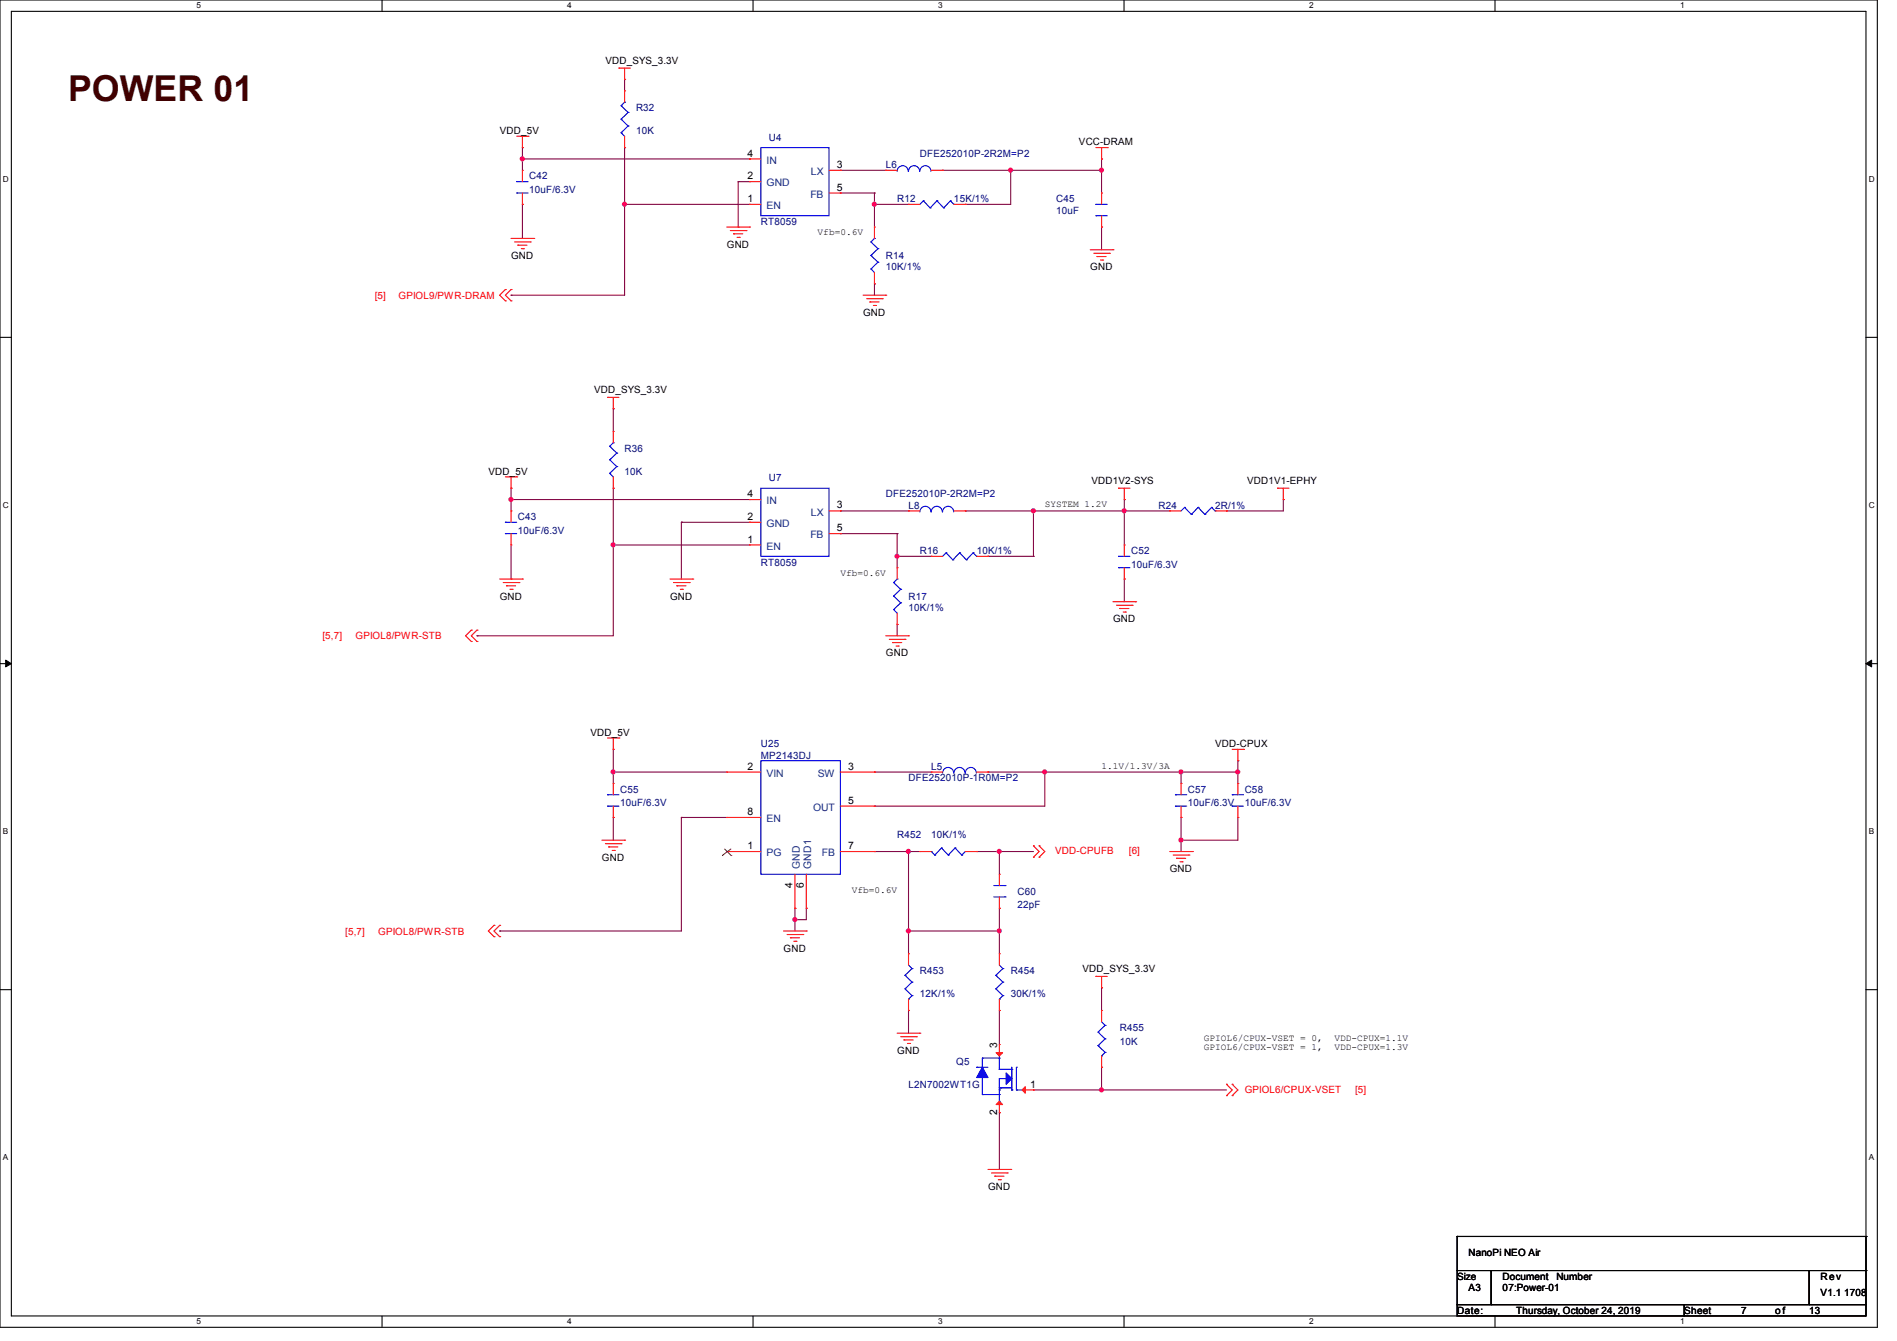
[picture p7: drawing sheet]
<svg xmlns="http://www.w3.org/2000/svg" width="297mm" height="210mm" viewBox="0 0 297 210" stroke-linecap="round" stroke-linejoin="round" font-family="sans-serif">
<path d="M0 0h293.9v207.9h-293.9zM1.8 1.8h290.3v204.3h-290.3z" fill="none" stroke="#000" stroke-width=".17"/>
<g fill="#fff">
<path d="M30.8 .2h.7v1.4h-.7z"/>
<path d="M30.8 206.2h.7v1.4h-.7z"/>
</g>
<path d="M59.8 0v1.8M59.8 206.1v1.8" fill="none" stroke="#000" stroke-width=".17"/>
<g fill="#fff">
<path d="M88.8 .2h.7v1.4h-.7z"/>
<path d="M88.8 206.2h.7v1.4h-.7z"/>
</g>
<path d="M117.9 0v1.8M117.9 206.1v1.8" fill="none" stroke="#000" stroke-width=".17"/>
<g fill="#fff">
<path d="M146.9 .2h.7v1.4h-.7z"/>
<path d="M146.9 206.2h.7v1.4h-.7z"/>
</g>
<path d="M176 0v1.8M176 206.1v1.8" fill="none" stroke="#000" stroke-width=".17"/>
<g fill="#fff">
<path d="M205 .2h.7v1.4h-.7z"/>
<path d="M205 206.2h.7v1.4h-.7z"/>
</g>
<path d="M234.1 0v1.8M234.1 206.1v1.8" fill="none" stroke="#000" stroke-width=".17"/>
<g fill="#fff">
<path d="M263.1 .2h.6v1.4h-.6z"/>
<path d="M263.1 206.2h.6v1.4h-.6z"/>
<path d="M.5 27.3h.9v1.4h-.9z"/>
<path d="M292.6 27.3h.9v1.4h-.9z"/>
<path d="M.5 78.4h.9v1.4h-.9z"/>
<path d="M292.6 78.4h.9v1.4h-.9z"/>
</g>
<path d="M0 52.8h1.8M292.1 52.8h1.8" fill="none" stroke="#000" stroke-width=".17"/>
<g fill="#fff">
<path d="M.5 129.5h.8v1.4h-.8z"/>
<path d="M292.6 129.5h.8v1.4h-.8z"/>
</g>
<path d="M0 103.9h1.8M292.1 103.9h1.8" fill="none" stroke="#000" stroke-width=".17"/>
<path d="M.9 103.4l.9 .5-.9 .5zM292.1 103.9l.9-.5v1z" fill="#000" stroke="#000" stroke-width=".16"/>
<g fill="#fff">
<path d="M.5 180.5h.8v1.4h-.8z"/>
<path d="M292.6 180.5h.8v1.4h-.8z"/>
</g>
<g fill="none" stroke="#000" stroke-width=".17">
<path d="M0 155h1.8M292.1 155h1.8M228.1 199h5.4v5.3h-5.4zM228.1 193.6h.1M228.1 193.6v5.4M228.1 193.6h64M233.5 199h49.8v5.3h-49.8zM283.3 199h8.8v5.3h-8.8zM292.1 193.6h.1M292.1 199h.1M292.1 193.6v5.4M228.1 204.3h35.6v1.8h-35.6z"/>
<path d="M263.7 204.3h28.4v1.8h-28.4z"/>
</g>
<g fill="none" stroke="#800040" stroke-width=".17">
<path d="M97.8 12.4h.1M97.8 12.4v1.8M81.8 32h.1M81.8 24.9h.1M81.8 23.1h.1M81.8 23.1v3.6M81.8 32v5.3M81.8 24.9h35.5M97.8 32h.1M97.8 23.1h.1M97.8 32h19.5M97.8 23.1v23.1h-17.8"/>
<path d="M115.6 28.4h.1M115.6 35.6h.1M115.6 28.4h1.7M115.6 28.4v7.2M117.3 24.9h.1M131.6 30.2h.1M131.6 26.7h.1M131.6 26.7h7.1M131.6 30.2h5.3M136.9 32h.1M136.9 30.2h.1M136.9 32h5.3"/>
<path d="M136.9 30.2v5.4M147.6 26.7h.1M147.6 26.7h24.9M151.1 32h.1M158.2 26.7h.1M158.2 26.7v5.3h-7.1M172.5 35.6h.1M172.5 26.7h.1M172.5 24.9h.1M172.5 24.9v5.3M172.5 35.6v3.5M80 46.2h.1"/>
<path d="M136.9 44.4h.1M136.9 44.4v1.8M80 76.5h.1M80 78.2h.1M80 76.5v3.5M80 78.2h37.3M96 64h.1M96 76.5h.1M96 76.5v23.1h-21.3M96 64v3.6M176 78.2h.1M176 78.2v7.1"/>
<path d="M200.9 78.2h.1M200.9 78.2v1.8h-8.9M74.7 99.6h.1M80 90.7h.1M80 85.3v5.4M96 85.3h.1M96 85.3h21.3M106.7 81.8h.1M106.7 81.8v8.9M106.7 81.8h10.6M131.6 83.6h.1M131.6 80h.1"/>
<path d="M131.6 80h10.6M131.6 83.6h8.9M140.5 87.1h.1M140.5 97.8h.1M140.5 83.6h.1M140.5 87.1h5.3M140.5 83.6v5.3M140.5 97.8v1.8M151.1 80h.1M151.1 80h32M154.7 87.1h.1M154.7 87.1h7.1"/>
<path d="M161.8 87.1h.1M161.8 80h.1M161.8 80v7.1M176 90.7h.1M176 80h.1M176 90.7v3.5M192 80h.1M96 117.3h.1M96 117.3v5.4M193.8 119.1h.1M193.8 119.1v3.6M96 120.9h.1"/>
<path d="M96 128h.1M96 128v3.6M96 120.9h17.8M106.7 128h.1M106.7 128h7.1M106.7 128v17.8h-28.5M136.9 120.9h.1M136.9 126.2h.1M136.9 133.3h.1M136.9 120.9h8.9M136.9 133.3h7.1M142.2 133.3h.1"/>
<path d="M142.2 133.3v16.1M152.9 133.3h.1M152.9 133.3h8.9M154.7 120.9h.1M154.7 120.9h39.1M156.5 133.3h.1M156.5 133.3v3.6M163.6 120.9h.1M163.6 120.9v5.3h-26.7M184.9 131.6h.1M184.9 128h.1M184.9 120.9h.1"/>
<path d="M184.9 120.9v1.8M184.9 128v5.3M193.8 120.9h.1M193.8 128h.1M193.8 128v3.6h-8.9M78.2 145.8h.1M124.5 144h.1M124.5 142.2h.1M124.5 142.2v3.6M126.2 142.2h.1M126.2 142.2v1.8h-1.7M142.2 158.2h.1"/>
<path d="M142.2 145.8h.1M142.2 158.2v3.6M142.2 145.8h14.3M156.5 142.2h.1M156.5 145.8h.1M156.5 158.2h.1M156.5 142.2v7.2M156.5 158.2v5.4M172.5 154.7h.1M172.5 154.7v3.5M156.5 174.2h.1M156.5 174.2v8.9"/>
<path d="M161.8 170.7h.1M161.8 170.7h30.2M172.5 167.1h.1M172.5 170.7h.1M172.5 167.1v3.6"/>
</g>
<g fill="#f0f" stroke="#f0f" stroke-width=".17">
<circle cx="97.8" cy="32" r=".32"/>
<circle cx="80" cy="78.2" r=".32"/>
<circle cx="172.4" cy="26.6" r=".32"/>
<circle cx="96" cy="85.3" r=".32"/>
<circle cx="184.9" cy="131.6" r=".32"/>
<circle cx="193.8" cy="120.9" r=".32"/>
<circle cx="184.9" cy="120.9" r=".32"/>
<circle cx="124.4" cy="144" r=".32"/>
<circle cx="96" cy="120.9" r=".32"/>
<circle cx="81.8" cy="24.9" r=".32"/>
<circle cx="156.4" cy="145.8" r=".32"/>
<circle cx="142.2" cy="145.8" r=".32"/>
<circle cx="142.2" cy="133.3" r=".32"/>
<circle cx="156.4" cy="133.3" r=".32"/>
<circle cx="172.4" cy="170.7" r=".32"/>
<circle cx="163.6" cy="120.9" r=".32"/>
<circle cx="136.9" cy="32" r=".32"/>
<circle cx="158.2" cy="26.6" r=".32"/>
<circle cx="140.4" cy="87.1" r=".32"/>
<circle cx="176" cy="80" r=".32"/>
<circle cx="161.8" cy="80" r=".32"/>
</g>
<g fill="none" stroke="#f00" stroke-width=".17">
<path d="M96.9 10.7h.1M96.9 10.7h1.8M97.8 12.4h.1M97.8 14.2h.1M97.8 10.7v1.7M97.8 14.2v1.8M80 37.3h3.6M80.6 37.9h2.4M80.9 21.3h1.8M81.1 38.4h.1M81.1 38.4h1.4M81.6 38.9h.4"/>
<path d="M81.8 23.1h.1M81.8 26.7h.1M81.8 32h.1M81.8 21.3v1.8M81.8 26.7v1.7M81.8 30.2v1.8M82 38.9h.1M82.7 21.3h.1M83 37.9h.1M83.6 37.3h.1M97.8 23.1h.1M97.8 21.3v1.8"/>
<path d="M113.8 35.6h3.5M114.3 36.1h2.5M114.9 36.6h.1M114.9 36.6h1.4M115.4 37.2h.3M115.7 37.2h.1M116.8 36.1h.1M117.3 35.6h.1M117.3 32h.1M117.3 28.4h.1M117.3 24.9h.1M117.3 32h1.8"/>
<path d="M117.3 28.4h1.8M117.3 24.9h1.8M129.8 26.7h1.8M129.8 30.2h1.8M131.6 26.7h.1M131.6 30.2h.1M136.9 35.6h.1M136.9 35.6v1.7M138.7 26.7h.1M138.7 26.7h1.8M142.2 32h.1M142.2 32h1.8"/>
<path d="M145.8 26.7h1.8M147.6 26.7h.1M149.4 32h1.7M151.1 32h.1M170.7 39.1h3.5M171.2 39.7h2.5M171.6 23.1h1.8M172.5 24.9h.1M172.5 30.2h.1M172.5 35.6h.1M172.5 23.1v1.8M172.5 30.2v1.8"/>
<path d="M172.5 33.8v1.8M173.4 23.1h.1M173.7 39.7h.1M174.2 39.1h.1M79.1 47.1h.1M79.1 45.3h.1M79.1 45.3l-.9 .9 .9 .9M80 47.1h.1M80 45.3h.1M80 45.3l-.9 .9 .9 .9M135.1 46.2h3.6M135.7 46.8h2.4"/>
<path d="M136.2 47.3h.1M136.2 47.3h1.4M136.7 47.8h.4M136.9 44.4h.1M136.9 42.7v1.7M137.1 47.8h.1M138.1 46.8h.1M138.7 46.2h.1M171.7 40.2h.1M171.7 40.2h1.5M172.3 40.7h.3M172.6 40.7h.1"/>
<path d="M79.1 74.7h1.8M80 76.5h.1M80 74.7v1.8M80.9 74.7h.1M95.1 62.2h.1M95.1 62.2h1.8M96 64h.1M96 76.5h.1M96 67.6h.1M96 62.2v1.8M96 67.6v1.7M96 74.7v1.8"/>
<path d="M117.3 78.2h.1M117.3 78.2h1.8M175.1 76.5h.1M175.1 76.5h1.8M176 78.2h.1M176 76.5v1.7M200 76.5h.1M200 76.5h1.8M200.9 78.2h.1M200.9 76.5v1.7M73.8 98.7h.1M73.8 98.7l-.9 .9 .9 .9"/>
<path d="M74.7 98.7h.1M74.7 98.7l-.9 .9 .9 .9M78.2 90.7h3.6M78.8 91.2h2.4M79.3 91.7h.1M79.3 91.7h1.4M79.8 92.3h.4M80 80h.1M80 85.3h.1M80 80v1.8M80 83.6v1.7M80.2 92.3h.1"/>
<path d="M81.2 91.2h.1M81.8 90.7h.1M104.9 90.7h3.6M105.5 91.2h2.4M106 91.7h.1M106 91.7h1.4M106.5 92.3h.3M106.8 92.3h.1M107.9 91.2h.1M108.5 90.7h.1M117.3 85.3h.1M117.3 81.8h.1"/>
<path d="M117.3 85.3h1.8M117.3 81.8h1.8M129.8 80h1.8M129.8 83.6h1.8M131.6 80h.1M131.6 83.6h.1M138.7 99.6h3.5M140.5 97.8h.1M140.5 88.9h.1M140.5 88.9v1.8M140.5 96v1.8M142.2 99.6h.1"/>
<path d="M142.2 80h.1M142.2 80h1.8M145.8 87.1h.1M145.8 87.1h1.8M149.4 80h1.7M151.1 80h.1M152.9 87.1h1.8M154.7 87.1h.1M174.2 94.2h3.6M174.8 94.8h2.4M175.3 95.3h.1M175.3 95.3h1.4"/>
<path d="M175.9 95.8h.3M176 85.3h.1M176 90.7h.1M176 85.3v1.8M176 88.9v1.8M176.2 95.8h.1M177.2 94.8h.1M177.8 94.2h.1M183.1 80h.1M183.1 80h1.8M190.2 80h1.8M192 80h.1"/>
<path d="M73.8 100.5h.1M74.7 100.5h.1M95.1 115.6h1.8M96 117.3h.1M96 115.6v1.7M96.9 115.6h.1M139.2 100.1h2.5M139.7 100.6h.1M139.7 100.6h1.5M140.3 101.2h.3M140.6 101.2h.1M141.7 100.1h.1"/>
<path d="M192.9 117.3h1.8M193.8 119.1h.1M193.8 117.3v1.8M194.7 117.3h.1M94.2 131.6h3.6M94.8 132.1h2.4M95.3 132.6h.1M95.3 132.6h1.4M95.8 133.2h.4M96 122.7h.1M96 128h.1M96 122.7v1.8"/>
<path d="M96 126.2v1.8M96.2 133.2h.1M97.2 132.1h.1M97.8 131.6h.1M113.8 120.9h.1M113.8 128h.1M113.8 133.3h.1M113.8 133.3h5.3M113.8 120.9h5.3M113.8 128h5.3M124.5 136.9v5.3M126.2 136.9v5.3"/>
<path d="M131.6 133.3h5.3M131.6 120.9h5.3M131.6 126.2h5.3M136.9 120.9h.1M136.9 133.3h.1M136.9 126.2h.1M144 133.3h.1M144 133.3h1.8M145.8 120.9h.1M145.8 120.9h1.8M151.1 133.3h1.8M152.9 133.3h.1"/>
<path d="M152.9 120.9h1.8M154.7 120.9h.1M156.5 136.9h.1M156.5 136.9v1.8M161.8 132.5h.1M161.8 134.2h.1M161.8 132.5l.9 .8-.9 .9M162.7 132.5h.1M162.7 134.2h.1M162.7 132.5l.9 .8-.9 .9M183.1 133.3h3.6M183.7 133.9h2.4"/>
<path d="M184.2 134.4h.1M184.2 134.4h1.4M184.7 135h.4M184.9 122.7h.1M184.9 128h.1M184.9 122.7v1.8M184.9 126.2v1.8M185.1 135h.1M186.1 133.9h.1M186.7 133.3h.1M193.8 122.7h.1M193.8 128h.1"/>
<path d="M193.8 122.7v1.8M193.8 126.2v1.8M77.3 146.7h.1M77.3 144.9h.1M77.3 144.9l-.8 .9 .8 .9M78.2 146.7h.1M78.2 144.9h.1M78.2 144.9l-.9 .9 .9 .9M122.7 145.8h3.5M123.2 146.3h2.5M123.7 146.9h.1M123.7 146.9h1.5"/>
<path d="M124.3 147.4h.3M124.5 142.2h.1M124.6 147.4h.1M125.7 146.3h.1M126.2 145.8h.1M126.2 142.2h.1M142.2 149.4h.1M142.2 158.2h.1M142.2 149.4v1.7M142.2 156.5v1.7M156.5 149.4h.1M156.5 158.2h.1"/>
<path d="M156.5 142.2h.1M156.5 140.5v1.7M156.5 149.4v1.7M156.5 156.5v1.7M171.6 152.9h.1M171.6 152.9h1.8M172.5 154.7h.1M172.5 158.2h.1M172.5 152.9v1.8M172.5 158.2v1.8M140.5 161.8h3.5M141 162.3h2.5"/>
<path d="M141.5 162.9h.1M141.5 162.9h1.5M142.1 163.4h.3M142.4 163.4h.1M143.5 162.3h.1M144 161.8h.1M156.5 163.6h.1M156.5 174.2h.1M156.5 163.6v1.8M156.5 172.5v1.7M160 170.7h1.8M161.8 170.7h.1"/>
<path d="M172.5 167.1h.1M172.5 165.4v1.7M192 171.6h.1M192 169.8h.1M192 169.8l.9 .9-.9 .9M192.9 171.6h.1M192.9 169.8h.1M192.9 169.8l.9 .9-.9 .9M154.7 183.1h3.5M155.2 183.7h2.5M155.7 184.2h.1M155.7 184.2h1.5"/>
<path d="M156.3 184.7h.3M156.6 184.7h.1M157.7 183.7h.1M158.2 183.1h.1"/>
</g>
<g fill="none" stroke="#00f" stroke-width=".17">
<path d="M97.2 18.7h.1M97.2 16.6h.1M97.2 18.7l1.1 1M97.2 16.6l1.1 1M97.8 16h.1M97.8 16l-.6 .6M98.3 19.7h.1M98.3 17.6h.1M98.3 19.7l-1.1 1.1M98.3 17.6l-1.1 1.1M80.9 28.4h.1M80.9 30.2h.1"/>
<path d="M80.9 28.4h1.8M80.9 30.2h1.8M97.2 20.8h.1M97.2 20.8l.6 .5M119.1 23.1h10.7v10.7h-10.7zM136.4 37.9h.1M136.4 37.9l1.1 1M136.9 37.3h.1M136.9 37.3l-.5 .6M137.5 38.9h.1M137.5 38.9l-1.1 1.1M140.5 26.8a.87 .87 0 0 1 .8-.8 .87 .87 0 0 1 .9 .8"/>
<path d="M142.2 26.8a.87 .87 0 0 1 .9-.8 .87 .87 0 0 1 .9 .8M144 26.8a.87 .87 0 0 1 .9-.8 .87 .87 0 0 1 .9 .8M144.6 31.5h.1M144.6 31.5l-.6 .5M144.6 31.5l1 1.1M145.6 32.6h.1M146.7 31.5h.1M146.7 31.5l-1.1 1.1M146.7 31.5l1 1.1M147.7 32.6h.1M148.8 31.5h.1M148.8 31.5l-1.1 1.1"/>
<path d="M148.8 31.5l.6 .5M149.4 32h.1M171.6 32h.1M171.6 33.8h.1M171.6 32h1.8M171.6 33.8h1.8M136.4 42.1h.1M136.4 40h.1M136.4 42.1l.5 .6M136.4 40l1.1 1.1M137.5 41.1h.1M137.5 41.1l-1.1 1"/>
<path d="M95.5 74.1h.1M95.5 72h.1M95.5 69.9h.1M95.5 74.1l.5 .6M95.5 72l1.1 1.1M95.5 69.9l1.1 1.1M96 69.3h.1M96 69.3l-.5 .6M96.6 73.1h.1M96.6 71h.1M96.6 73.1l-1.1 1M96.6 71l-1.1 1"/>
<path d="M119.1 76.5h10.7v10.6h-10.7zM185.5 79.5h.1M185.5 79.5l-.6 .5M185.5 79.5l1 1.1M187.6 79.5h.1M187.6 79.5l-1.1 1.1M187.6 79.5l1 1.1M189.7 79.5h.1M189.7 79.5l-1.1 1.1M189.7 79.5l.5 .5M79.1 81.8h.1M79.1 83.6h.1"/>
<path d="M79.1 81.8h1.8M79.1 83.6h1.8M139.9 95.5h.1M139.9 93.3h.1M139.9 91.2h.1M139.9 95.5l.6 .5M139.9 93.3l1.1 1.1M139.9 91.2l1.1 1.1M140.5 90.7h.1M140.5 90.7l-.6 .5M141 94.4h.1M141 92.3h.1"/>
<path d="M141 94.4l-1.1 1.1M141 92.3l-1.1 1M144 80.2a.87 .87 0 0 1 .9-.9 .87 .87 0 0 1 .9 .9M145.8 80.2a.87 .87 0 0 1 .9-.9 .87 .87 0 0 1 .8 .9M147.6 80.2a.87 .87 0 0 1 .8-.9 .87 .87 0 0 1 .9 .9M148.1 86.6h.1M148.1 86.6l-.5 .5M148.1 86.6l1.1 1.1M149.2 87.7h.1M150.2 86.6h.1M150.2 86.6l-1 1.1M150.2 86.6l1.1 1.1"/>
<path d="M151.3 87.7h.1M152.4 86.6h.1M152.4 86.6l-1.1 1.1M152.4 86.6l.5 .5M152.9 87.1h.1M175.1 87.1h.1M175.1 88.9h.1M175.1 87.1h1.8M175.1 88.9h1.8M186.5 80.6h.1M188.6 80.6h.1M190.2 80h.1"/>
<path d="M119.1 119.1h12.5v17.8h-12.5zM95.1 124.5h.1M95.1 126.2h.1M95.1 124.5h1.8M95.1 126.2h1.8M145.8 133.3h.1M145.8 133.3l.5 .6M146.3 133.9h.1M147.4 132.8h.1M147.4 132.8l1.1 1.1M147.4 132.8l-1.1 1.1M147.6 121.1a.87 .87 0 0 1 .8-.9 .87 .87 0 0 1 .9 .9"/>
<path d="M148.5 133.9h.1M149.4 121.1a.87 .87 0 0 1 .8-.9 .87 .87 0 0 1 .9 .9M149.5 132.8h.1M149.5 132.8l1.1 1.1M149.5 132.8l-1 1.1M150.6 133.9h.1M151.1 121.1a.87 .87 0 0 1 .9-.9 .87 .87 0 0 1 .9 .9M151.1 133.3l-.5 .6M155.6 138.7h1.8M157.4 138.7h.1M184 124.5h.1M184 126.2h.1"/>
<path d="M184 124.5h1.8M184 126.2h1.8M192.9 124.5h.1M192.9 126.2h.1M192.9 124.5h1.8M192.9 126.2h1.8M141.7 152.7h.1M141.7 154.9h.1M141.7 152.7l1.1 1.1M141.7 154.9l1.1 1M142.2 156.5h.1M142.2 151.1l.6 .6"/>
<path d="M142.8 151.7h.1M142.8 153.8h.1M142.8 155.9h.1M142.8 151.7l-1.1 1M142.8 153.8l-1.1 1.1M142.8 155.9l-.6 .6M155.6 140.5h1.8M155.9 152.7h.1M155.9 154.9h.1M155.9 152.7l1.1 1.1M155.9 154.9l1.1 1M156.5 156.5h.1"/>
<path d="M156.5 151.1l.5 .6M157 151.7h.1M157 153.8h.1M157 155.9h.1M157 151.7l-1.1 1M157 153.8l-1.1 1.1M157 155.9l-.5 .6M157.4 140.5h.1M152.9 167.1h.1M152.9 167.1h1.8M153.8 165.7h.1M153.8 171.4h.1"/>
<path d="M153.8 165.7v1.4M153.8 168.7v2.7M153.8 165.7h2.7M153.8 171.4h2.7M156.5 167.5h.1M156.5 170.7h.1M156.5 170.3h.1M156.5 172.5h.1M156.5 165.7h.1M156.5 171.4h.1M156.5 165.4v2.1M156.5 167.5h1.9"/>
<path d="M156.5 170.3h1.9M156.6 170.3h.1M157.5 168.9h.1M157.5 168.9h-1v3.6M158.2 167.5h.1M158.4 170.7h.1M158.4 167.5h.1M158.4 167.1v3.6M159.1 170.7h.1M159.1 167.1h.1M159.1 170.7h.9M159.1 167.1v3.6"/>
<path d="M171.9 161.6h.1M171.9 163.7h.1M171.9 161.6l1.1 1.1M171.9 163.7l1.1 1.1M172.5 165.4h.1M172.5 160l.5 .6M173 160.6h.1M173 162.7h.1M173 164.8h.1M173 160.6l-1.1 1M173 162.7l-1.1 1M173 164.8l-.5 .6"/>
</g>
<path d="M113.1 134h.1M113.4 132.9l1.1 1.1M114.5 134h.1M114.5 132.9l-1.4 1.1" fill="none" stroke="#804000" stroke-width=".16"/>
<g fill="#00f" stroke="#00f" stroke-width=".17">
<path d="M157.5 168l.9 .9-.9 .9z"/>
<path d="M153.8 167.1l.9 1.6h-1.8z" fill-rule="evenodd"/>
</g>
<g fill="#f00" stroke="#f00" stroke-width=".17">
<path d="M160 170.7l.5-.5v1z"/>
<path d="M156 164.8h1l-.5 .6z"/>
<path d="M156 173l.5-.5 .5 .5z"/>
</g>
<text font-size="5.6" fill="#400000" x="10.7" y="15.8">POWER 01</text>
<g font-size="1.6">
<text x="94.8" y="10">VDD_SYS_3.3V</text>
<text x="78.2" y="21">VDD_5V</text>
<text x="168.9" y="22.8">VCC-DRAM</text>
<text x="117" y="28.1">2</text>
<text x="117" y="24.5">4</text>
<text x="131" y="26.3">3</text>
<text x="131" y="29.8">5</text>
<text x="117" y="31.6">1</text>
<text x="80" y="40.6">GND</text>
<text x="113.8" y="38.8">GND</text>
<text x="170.7" y="42.3">GND</text>
<text x="135.1" y="49.4">GND</text>
<text x="93" y="61.6">VDD_SYS_3.3V</text>
<text x="76.5" y="74.3">VDD_5V</text>
<text x="117" y="77.9">4</text>
<text x="170.9" y="75.8">VDD1V2-SYS</text>
<text x="195.3" y="75.8">VDD1V1-EPHY</text>
<text x="117" y="81.4">2</text>
<text x="131" y="79.6">3</text>
<text x="131" y="83.2">5</text>
<text x="117" y="85">1</text>
<text x="78.2" y="93.9">GND</text>
<text x="104.9" y="93.9">GND</text>
<text x="174.3" y="97.5">GND</text>
<text x="138.7" y="102.8">GND</text>
<text x="92.5" y="115.2">VDD_5V</text>
<text x="190.3" y="117">VDD-CPUX</text>
<text x="117" y="120.5">2</text>
<text x="132.8" y="120.5">3</text>
<text x="132.8" y="125.9">5</text>
<text x="117" y="127.6">8</text>
<text x="94.2" y="134.8">GND</text>
<text x="117" y="133">1</text>
<text x="132.8" y="133">7</text>
<text x="183.1" y="136.6">GND</text>
<text x="124.1" y="139" transform="rotate(-90 124.1 139)">4</text>
<text x="125.9" y="139" transform="rotate(-90 125.9 139)">6</text>
<text x="122.7" y="149">GND</text>
<text x="169.5" y="152.2">VDD_SYS_3.3V</text>
<text x="140.5" y="165">GND</text>
<text x="156.1" y="164.1" transform="rotate(-90 156.1 164.1)">3</text>
<text x="161.3" y="170.3">1</text>
<text x="156.1" y="174.6" transform="rotate(-90 156.1 174.6)">2</text>
<text x="154.7" y="186.4">GND</text>
<text x="229.9" y="196.7">NanoPi NEO Air</text>
<text x="228.1" y="200.4">Size</text>
<text x="229.9" y="202.2">A3</text>
<text x="235.2" y="200.4">Document</text>
<text x="235.3" y="202.2">07:Power-01</text>
<text x="243.7" y="200.4">Number</text>
<text x="285" y="200.4">Rev</text>
<text x="285" y="202.9">V1.1 1708</text>
<text x="228.1" y="205.7">Date:</text>
<text x="237.4" y="205.7">Thursday, October 24, 2019</text>
<text x="263.7" y="205.7">Sheet</text>
<text x="272.6" y="205.7">7</text>
<text x="277.9" y="205.7">o f</text>
<text x="283.3" y="205.7">13</text>
</g>
<g font-size="1.6" fill="#000080">
<text x="99.6" y="17.4">R32</text>
<text x="99.6" y="21">10K</text>
<text x="120.4" y="22.1">U4</text>
<text x="82.9" y="28.1">C42</text>
<text x="138.7" y="26.3">L6</text>
<text x="144" y="24.6">DFE252010P-2R2M=P2</text>
<text x="82.9" y="30.2">10uF/6.3V</text>
<text x="119.1" y="35.2">RT8059</text>
<text x="140.5" y="31.7">R12</text>
<text x="149.4" y="31.7">15K/1%</text>
<text x="165.4" y="31.7">C45</text>
<text x="165.4" y="33.4">10uF</text>
<text x="138.7" y="40.6">R14</text>
<text x="138.7" y="42.3">10K/1%</text>
<text x="97.8" y="70.8">R36</text>
<text x="97.8" y="74.3">10K</text>
<text x="120.4" y="75.4">U7</text>
<text x="138.7" y="77.9">DFE252010P-2R2M=P2</text>
<text x="81.1" y="81.4">C43</text>
<text x="81.1" y="83.6">10uF/6.3V</text>
<text x="142.2" y="79.7">L8</text>
<text x="181.4" y="79.7">R24</text>
<text x="190.3" y="79.7">2R/1%</text>
<text x="119.1" y="88.6">RT8059</text>
<text x="144" y="86.8">R16</text>
<text x="152.9" y="86.8">10K/1%</text>
<text x="177.1" y="86.8">C52</text>
<text x="177.1" y="88.9">10uF/6.3V</text>
<text x="142.2" y="93.9">R17</text>
<text x="142.2" y="95.7">10K/1%</text>
<text x="119.1" y="117">U25</text>
<text x="119.1" y="118.8">MP2143DJ</text>
<text x="97.1" y="124.1">C55</text>
<text x="142.2" y="122.3">DFE252010P-1R0M=P2</text>
<text x="145.8" y="120.6">L5</text>
<text x="186" y="124.1">C57</text>
<text x="194.9" y="124.1">C58</text>
<text x="97.1" y="126.2">10uF/6.3V</text>
<text x="140.5" y="131.2">R452</text>
<text x="145.8" y="131.2">10K/1%</text>
<text x="186" y="126.2">10uF/6.3V</text>
<text x="194.9" y="126.2">10uF/6.3V</text>
<text x="159.3" y="140.1">C60</text>
<text x="159.3" y="142.2">22pF</text>
<text x="144" y="152.6">R453</text>
<text x="158.3" y="152.6">R454</text>
<text x="144" y="156.1">12K/1%</text>
<text x="158.3" y="156.1">30K/1%</text>
<text x="175.3" y="161.5">R455</text>
<text x="149.7" y="166.8">Q5</text>
<text x="175.3" y="163.6">10K</text>
<text x="142.2" y="170.3">L2N7002WT1G</text>
</g>
<g font-size="1.6" fill="#004080">
<text x="120" y="29.2">GND</text>
<text x="120" y="25.6">IN</text>
<text x="127" y="27.4">LX</text>
<text x="120" y="32.7">EN</text>
<text x="126.9" y="30.9">FB</text>
<text x="120" y="82.5">GND</text>
<text x="120" y="79">IN</text>
<text x="127" y="80.7">LX</text>
<text x="120" y="86.1">EN</text>
<text x="126.9" y="84.3">FB</text>
<text x="120" y="121.6">VIN</text>
<text x="128" y="121.6">SW</text>
<text x="120" y="128.7">EN</text>
<text x="127.3" y="127">OUT</text>
<text x="120" y="134.1">PG</text>
<text x="125.2" y="136" transform="rotate(-90 125.2 136)">GND</text>
<text x="127" y="136" transform="rotate(-90 127 136)">GND1</text>
<text x="128.7" y="134.1">FB</text>
</g>
<g font-size="1.6" fill="#f00">
<text x="58.7" y="46.8">[5]</text>
<text x="62.4" y="46.8">GPIOL9/PWR-DRAM</text>
<text x="50.5" y="100.1">[5,7]</text>
<text x="55.7" y="100.1">GPIOL8/PWR-STB</text>
<text x="165.2" y="133.7">VDD-CPUFB</text>
<text x="176.8" y="133.7">[6]</text>
<text x="54.1" y="146.3">[5,7]</text>
<text x="59.2" y="146.3">GPIOL8/PWR-STB</text>
<text x="194.9" y="171.2">GPIOL6/CPUX-VSET</text>
<text x="212.1" y="171.2">[5]</text>
</g>
<g font-size="1.5">
<text x="128" y="36.8">Vfb=0.6V</text>
<text x="163.6" y="79.5">SYSTEM 1.2V</text>
<text x="131.6" y="90.1">Vfb=0.6V</text>
<text x="172.5" y="120.4">1.1V/1.3V/3A</text>
<text x="133.3" y="139.9">Vfb=0.6V</text>
<text x="188.5" y="163">GPIOL6/CPUX-VSET = 0,</text>
<text x="188.5" y="164.5">GPIOL6/CPUX-VSET = 1,</text>
<text x="208.9" y="163">VDD-CPUX=1.1V</text>
<text x="208.9" y="164.5">VDD-CPUX=1.3V</text>
</g>
<g font-size="1.3">
<text x="30.8" y="1.3">5</text>
<text x="88.8" y="1.3">4</text>
<text x="146.9" y="1.3">3</text>
<text x="205" y="1.3">2</text>
<text x="263.1" y="1.3">1</text>
<text x=".5" y="28.4">D</text>
<text x="292.6" y="28.4">D</text>
<text x=".5" y="79.5">C</text>
<text x="292.6" y="79.5">C</text>
<text x=".5" y="130.6">B</text>
<text x="292.6" y="130.6">B</text>
<text x=".5" y="181.7">A</text>
<text x="292.6" y="181.7">A</text>
<text x="30.8" y="207.4">5</text>
<text x="88.8" y="207.4">4</text>
<text x="146.9" y="207.4">3</text>
<text x="205" y="207.4">2</text>
<text x="263.1" y="207.4">1</text>
</g>
</svg>
